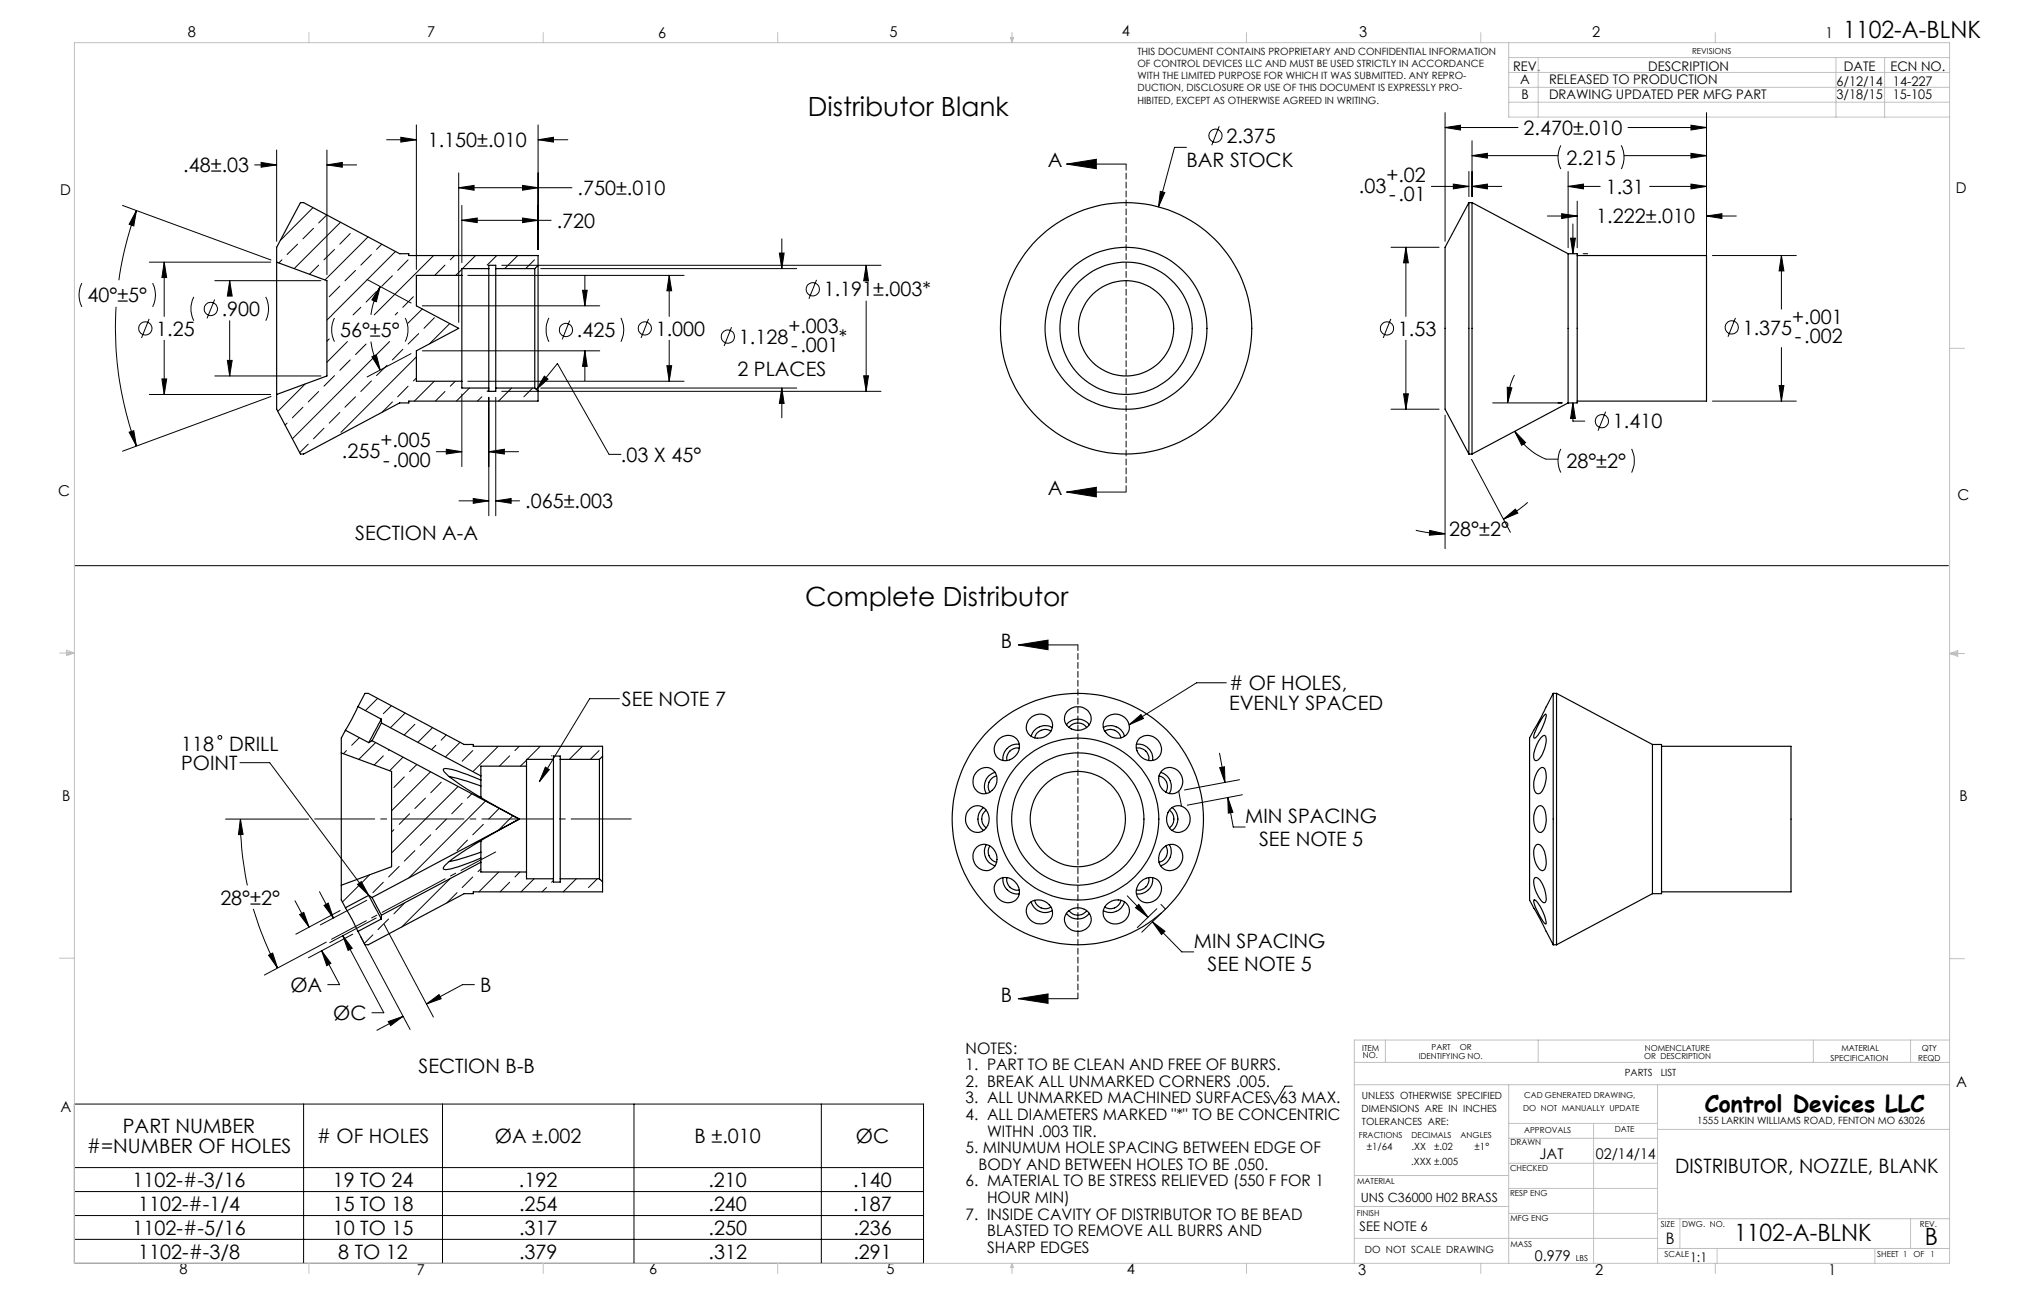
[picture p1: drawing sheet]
<svg xmlns="http://www.w3.org/2000/svg" width="432mm" height="279mm" viewBox="0 0 432 279" stroke-linecap="round" stroke-linejoin="round" font-family="sans-serif">
<g fill="none" stroke="#000" stroke-width=".21">
<path d="M54.3 35.2h4.7M55.7 34.6l3.3 .6-3.3 .5zM59 32v19.5M69.7 35.2l3.3-.6v1.1zM69.7 32v26.6M69.7 35.2h6.4M82.5 29.8h6.3M85.5 29.3l3.3 .5-3.3 .5zM88.8 26.6v30.9M97.9 36.9v31.9M111.5 39.5l3.3 .5-3.3 .6zM114.8 29.8l3.3-.5v1z"/>
<path d="M114.8 26.6v26.6M114.8 29.8h6.3M227.5 35h12.7M227.5 35l6.4-1v2zM253.1 31.4h-2.5l-3.4 12.7M260.1 26.9l-1.6 4.1M305.4 39.8h8M308.3 27.2l3.3-.5v1zM308.3 24v27.5M308.3 27.2h15.5M310.1 39.3l3.3 .5-3.3 .5zM313.4 36.6v5.3"/>
<path d="M314 39.8l3.3-.5v1zM314 33.2l3.3-.5v1zM314 30v11.9M314 39.8h6.4M314 33.2h18.4M333 31a5.6 5.6 0 0 0 0 5.1M334.5 39.8h6.9M334.5 36.6v16.2M334.5 39.8l3.3-.5v1zM345.9 31a5.6 5.6 0 0 1 0 5.1M346.5 33.2h17.6M347.3 27.2h16.8"/>
<path d="M351.9 39.8h12.2M360.8 26.7l3.3 .5-3.3 .5zM360.8 39.3l3.3 .5-3.3 .5zM360.8 32.7l3.3 .5-3.3 .5zM364.1 24v32M26.1 43.8l31.7 11.7M29.1 44.9l-.6 3.3-.9-.4zM29.1 44.9a72.3 72.3 0 0 0-3.7 14.9M31.9 55.9h25.8M35 55.9v11.6M35 55.9l.6 3.3h-1.1zM45.8 59.9h22.7"/>
<path d="M49 59.9v2.8M49 59.9l.5 3.2h-1zM60.1 55.4l-.6 .7M63.5 52.1l-2.3 2.2M66.8 44.3l-7 7M66.9 48.7l-2.3 2.2M68 56.6l-2 1.9M69.7 45.9l-1.7 1.7M71.4 53.2l-2.3 2.2M72.6 47.4l-9.8 9.9M74.7 49.8l-2.2 2.3M75.8 57.7l-2.2 2.2"/>
<path d="M78.3 59.6l9.4 5M78.5 50.5l-9.2 9.2M79.2 54.3l-2.2 2.3M81.5 52.1l-1.2 1.1M83.7 58.8l-2.2 2.2M84.4 53.6l-13.6 13.6M87.1 55.4l-2.3 2.3M92.5 54.5l-12.7 12.7M94.9 56.6l-2.2 2.1M97 54.5l-.9 .9M97.9 40l3.2-.5v1.1zM97.9 40h24.1"/>
<path d="M98.5 43.8v12.2M98.5 47h19.1M98.5 47l3.3-.5v1zM98.5 57.5l-1.3 1.2M99.8 58.7h46.1M101.5 54.5l-2.8 2.8M106 54.5l-2.1 2.1M107 56.6h81M110.5 54.5l-2.8 2.8M111.5 46.5l3.3 .5-3.3 .5zM114 55.4l-1.9 1.9M115.4 57.3h54.6"/>
<path d="M124.8 58.9v6.3M142.8 58.7v8.8M142.8 58.7l.5 3.3h-1zM166.3 54h1l-.5 3.3zM166.8 50.9v6.4M174.2 59.7l-1.6 4M184.8 56.6l.5 3.3h-1zM184.8 56.6v2.5M247.5 40.8l1 .3-1.3 3zM296.8 52.7h10.2M299.9 52.7l.6 3.4h-1.1zM299.9 52.7v14.8"/>
<path d="M330.1 46.1h6.4M333.2 45.6l3.3 .5-3.3 .5zM335.1 50.8h1l-.5 3.3zM335.6 47.8v6.3M336.5 42.9v9.9M337.7 54.1h1M364.1 46.1l3.2-.5v1zM364.1 46.1h6.3M365.3 54.5h17.9M380 54.5v11.4M380 54.5l.6 3.3h-1zM17.5 60.4a5.6 5.6 0 0 0 0 5"/>
<path d="M24.8 65.4a72.5 72.5 0 0 0 4.3 29.7M31.8 68l-1.6 4.1M32.6 60.4a5.6 5.6 0 0 1 0 5M35 72.6v11.5M41.3 63.3a5.7 5.7 0 0 0 0 5.1M45.8 63.9l-1.6 4M48.5 76.9h1l-.5 3.3zM49 68.4v11.8M56.7 63.3a5.7 5.7 0 0 1 0 5.1M70.2 72.3l-.5 .5M70.8 67.3l-1.1 1M71.4 67.8a5.5 5.5 0 0 0 0 5"/>
<path d="M72.5 61l-2.3 2.3M74.1 72.8l-4.4 4.5M74.7 76.8l-2.2 2.2M77 65.5l-1.7 1.7M78.1 73.4l-2.3 2.2M79.1 72.8a19.2 19.2 0 0 0 2 6.1M79.3 76.1l1-.4 .8 3.2zM80.3 62.2l-2.2 2.2M81.1 61.1l-.8 3.2-1-.3zM81.1 61.1l-.3 .6a19.3 19.3 0 0 0-1.7 5.5M82.6 77.9l-2.3 2.2M83.1 72.8l-20.7 20.8"/>
<path d="M84.8 66.6l-.5 .6M85.9 74.5l-2.2 2.3M86.4 67.8a5.5 5.5 0 0 1 0 5M87.7 75.4l-9.4 5M88.2 63.3l-2.3 2.2M88.8 76.1l-16.1 16.1M89.3 71.2l-2.2 2.2M90.1 65.2h37.9M90.1 74.8h37.9M90.1 65.9l-3.1 3M92.7 67.8l-2.2 2.2M96 69l-4.4 4.3"/>
<path d="M117.1 67.8a5.7 5.7 0 0 0 0 5.1M121.5 68.4l-1.6 4M124.3 61.9h1l-.5 3.3zM124.8 74.8l.5 3.3h-1zM124.8 74.8v6.4M132.5 67.8a5.7 5.7 0 0 1 0 5.1M138.4 68l-1.6 4.1M142.3 78h1l-.5 3.3zM142.8 72.6v8.7M156.1 69.8l-1.6 4M184.8 64.2v19.3M296.7 68l-1.6 4.1"/>
<path d="M299.9 72.6v14.7M323.1 80a13.2 13.2 0 0 0-1.5 5.9M370.2 67.8l-1.5 4M380 74.1v11.4M27.6 92.2l.9-.3 .6 3.2zM31.9 84.1h25.8M34.5 80.8h1.1l-.6 3.3zM45.8 80.2h22.7M57.8 84.6l-31.7 11.6M61.2 90.2l-.4 .5M64.6 86.9l-2.2 2.2M65.1 81.9l-5.8 5.8"/>
<path d="M65.8 94.7l-1.9 1.9M68 83.5l-2.2 2.2M69.1 91.3l-2.2 2.3M71.4 80.1l-2.3 2.3M72.5 88l-2.3 2.2M75.8 84.6l-2.2 2.3M79.2 81.2l-2.2 2.3M83.7 85.7l-2.2 2.2M87.1 82.4l-2.3 2.2M88.8 80.6l-.6 .6M92.6 81.3l-4.2 4.2M93.1 96.3h5.4"/>
<path d="M94.9 83.5l-2 2M95.2 95.8l3.3 .5-3.3 .5zM97.1 81.3l-1 1.1M98.5 84v15.5M99.8 81.3h46.1M100.2 82.8l-2.8 2.7M102.8 84.6l-1 .9M104.3 96.3l3.3-.5v1zM104.3 84.7v25.3M104.3 96.3h6.3M104.3 83.1l-.4 .4M105.8 84.7v25.3"/>
<path d="M107 83.5h81M109.1 82.8l-2.7 2.7M113.6 82.8l-1.8 1.8M114.4 83.1l4.5-5.6 11 19.4h2.6M115.4 82.8h54.6M116.1 80.2l.8 .7-2.5 2.2zM166.8 82.8l.5 3.2h-1zM166.8 82.8v6.3M184.3 80.2h1l-.5 3.3zM296.8 87.3h10.2M299.4 84h1.1l-.6 3.3zM308.3 88.5v28.5"/>
<path d="M313.9 98l8.3 15.5M318.5 85.9h14.8M321.6 82.6l.9 .1-.9 3.2zM323.1 92l2.4 2.4-.9 .6zM323.1 92a12.8 12.8 0 0 0 6.7 5.9h2.6M333 95.7a5.6 5.6 0 0 0 0 5.1M335.6 85.9l.5 3.4h-1zM335.6 85.9v3.9h2.5M342.5 87.8l-1.6 4.1M348.1 95.7a5.9 5.9 0 0 1 0 5.1M365.3 85.5h17.9M379.6 82.2h1l-.6 3.3z"/>
<path d="M97.9 106.8h6.4M101 106.3l3.3 .5-3.3 .6zM105.8 106.8h5M105.8 106.8l3.2-.5v1.1zM227.5 105h12.7M227.5 105l6.4-1.1v2.1zM302 113.1a25.5 25.5 0 0 0 6.3 .7M305 113.1l3.3 .7-3.4 .4zM320.7 110.7l2.6-2.1 .5 .8zM325.9 107.1a30 30 0 0 1-5.2 3.6M15.9 120.7h399.8M217.2 137.5l6.4-1v2.1z"/>
<path d="M217.2 137.5h12.7M73.7 155.8l-.1 .2M76.7 157.3l-1.7 1.7M80.1 158.4l-3.5 3.6M80.6 148.9l-2.6 2.7M83 159.9l-.1 .2M83.5 150.5l-1.7 1.7M86.4 152.1l-3.1 3.1M88.5 154.5l-2.2 2.2M92.3 155.2l-3.2 3.1M93 159l-.9 .9M95.2 156.7l-1.1 1.2"/>
<path d="M98.2 158.3l-3.2 3.1M106.3 159.2l-5.4 5.4M110.8 159.2l-.9 .9M115.3 159.2l-2.8 2.8M124.2 159.2l-2.7 2.8M132.2 149h-6.4l-10.7 17.7M240.9 154.6l2.5-2.2 .5 .8zM261.6 145.6h-6.3l-14.4 9M48.1 174.7h17.8M51.2 162.7h6.3l21.2 28.3M51.3 174.7l.6 3.3h-1zM51.3 174.7v1.2a66 66 0 0 0 1.5 12.9"/>
<path d="M73.9 160.1l-.6 .7M81.8 161.2l-2 2M84 177l-.5 .4M86 161.5l-2.9 2.9M86.3 165.7l-2.3 2.3M87.4 173.6l-2.2 2.2M88.9 163.1l-1.5 1.5M90.8 170.2l-2.3 2.2M91.9 164.6l-8.4 8.3M91.9 178l-2.3 2.3M94.1 166.8l-2.2 2.3M95.3 174.7l-2.3 2.3"/>
<path d="M97.7 167.7l-14.2 14.2M98.6 171.3l-2.2 2.3M99.7 179.2l-2.2 2.2M100.6 169.3l-.9 .9M100.9 160.1l-2.3 2.2M103.1 175.8l-2.2 2.2M103.6 170.9l-16.4 16.4M106.5 172.4l-2.3 2.3M108.7 161.2l-2.2 2.2M109.4 174l-3 3.1M112.3 162.1l-1.3 1.3M116.3 163.6l.9 .5-2.1 2.6z"/>
<path d="M117.8 161.1l-.1 .1M127.8 160.1l-1.9 1.9M251.5 168.7l.6 3.2M260.2 160.7l1.1 6.2M260.2 163.7l1-.2 .1 3.4zM261.9 170.1l1.1 3.1-1 .2zM261.9 170.1l1.2 6.3h2.5M264.4 166.3l-11.7 2.2M265 169.5l-11.7 2.2M54 193.9a71.3 71.3 0 0 0 5.2 12.5M62.9 192.1l3 5.6M63.9 195.1l.9-.5 1.1 3.1z"/>
<path d="M68.2 190.2l2.9 5.6M69.1 193.1l.9-.5 1.1 3.2zM72.6 194.2l-9.5 5M73.1 199.6l2 2.6-.8 .5zM73.1 199.6l8.8 16.4h-2.6M75.2 199.2l-9.4 5.1M76.3 188.6l.8-.6 1.6 3zM76.5 188.9l-3.5 3.5M76.9 199.8l10.6 19.8M78.2 192l-9.9 5.3M78.9 186.5l-1.6 1.7M79.6 199.4l-1.9 1.8"/>
<path d="M80.3 195.8l-10 5.2M81.8 188.2l-2.2 2.2M82 197.1l10.5 19.8M82.9 196l-2.3 2.3M85.2 184.8l-2.3 2.2M86.3 192.7l-2.3 2.2M88.5 181.4l-2.2 2.3M96 187.4l-10.3 10.3M97.5 190.4l-2.2 2.2M100.9 187l-2.3 2.3M102.6 185.3l-.6 .6M106.4 186l-4.2 4.2"/>
<path d="M108.7 188.2l-2 2M110.9 186l-1 1M113.9 187.4l-2.7 2.8M116.6 189.3l-1 .9M118.1 187.8l-.4 .4M122.9 187.4l-2.7 2.8M127.4 187.4l-1.8 1.9M240.5 191.1l4.4 4.5M242.3 193.6l.7-.7 1.9 2.7zM245.9 196.6l2.6 2-.7 .7zM245.9 196.6l6.2 6.4h2.6M246.8 193.8l-4.2 4"/>
<path d="M247.7 192.9l.9 1M247.8 194.8l-4.2 4M57.3 203.7l.9-.4 1 3.1zM68.6 202.8l2 2.7-.9 .5zM68.6 202.8l3.9 7.2h-2.6M69.6 200.9l-13.2 7.1M82.8 217.9l3.2-1.1-2.7 2zM86 216.8l-5.6 2.9M91 214.1l2.7-2 .4 .9zM101.2 210h-2.5l-7.7 4.1M217.2 213l6.4-1v2zM217.2 213h12.7"/>
<path d="M15.9 235.5h181.1v34h-181.1zM64.8 235.5v34M94.4 235.5v34M135.3 235.5v34M175.2 235.5v34M275.7 231.7h-1.6l-2.1 3.8-1.1-1.9M15.9 249h181.1M15.9 254.1h181.1M15.9 259.3h181.1M15.9 264.3h181.1"/>
<circle cx="259.3" cy="28.9" r="1.4"/>
<circle cx="31" cy="70" r="1.41"/>
<circle cx="45" cy="65.9" r="1.42"/>
<circle cx="120.8" cy="70.4" r="1.41"/>
<circle cx="137.6" cy="70" r="1.41"/>
<circle cx="155.3" cy="71.8" r="1.41"/>
<circle cx="173.4" cy="61.7" r="1.4"/>
<circle cx="295.9" cy="70" r="1.41"/>
<circle cx="369.5" cy="69.8" r="1.41"/>
<circle cx="341.7" cy="89.8" r="1.4"/>
<circle cx="46.9" cy="157.3" r=".39"/>
</g>
<path d="M230 137.5v75.5" fill="none" stroke="#000" stroke-width=".21" stroke-dasharray="1.3 .6" stroke-dashoffset=".1"/>
<path d="M240.2 104.9v-69.9" fill="none" stroke="#000" stroke-width=".21" stroke-dasharray="1.3 .6" stroke-dashoffset="-.1"/>
<path d="M67.1 174.7h67.6" fill="none" stroke="#000" stroke-width=".21" stroke-dasharray="15.2 1.3 1.3 1.3" stroke-dashoffset="2.4"/>
<path d="M70.7 200.3l35.1-18.6" fill="none" stroke="#000" stroke-width=".21" stroke-dasharray="15.2 1.3 1.3 1.3" stroke-dashoffset="6.8"/>
<g fill="none" stroke="#c0c0c0" stroke-width=".21">
<path d="M15.9 9.1h400v260.4h-400zM65.9 6.9v2.2M115.9 6.9v2.2M165.9 6.9v2.2M215.6 8h.6l-.3 1.1zM215.7 8l.2 1.1M215.9 6.9v2.2M216 8l-.1 1.1M265.9 6.9v2.2M315.9 6.9v2.2M321.9 9.1v15.9h94M321.9 15.5h94"/>
<path d="M321.9 18.6h94M321.9 12.3h94M328.2 12.3v12.7M365.9 6.9v2.2M391.7 12.3v12.7M402.1 12.3v12.7M321.9 21.8h94M415.9 74.3h3.2M12.7 139.3h3.2M14.2 139.1l1.7 .2M14.2 138.7l1.7 .6-1.7 .5zM15.9 139.3l-1.7 .3"/>
<path d="M415.9 139.4h3.2M415.9 139.4l1.8-.6v1.2zM415.9 139.4l1.8 .3M417.7 139.2l-1.8 .2M12.7 204.4h3.2M415.9 204.5h3.2M288.9 231.4h127M288.9 226.6h127M295.6 221.8v4.8M321.9 231.4v38.1M321.9 239.6h31.7M328.2 221.8v4.8"/>
<path d="M340 239.6v29.9M353.6 231.4v38.1M386.9 221.8v4.8M407.6 221.8v4.8M415.9 221.8h-127v47.7M288.9 257.3h33M288.9 250.7h33M321.9 258.8h31.7M321.9 253.5h31.7M321.9 248.1h31.7M321.9 242.8h31.7M353.6 259.9h62.3"/>
<path d="M353.6 240.9h62.3M358.4 259.9v6.4M407.6 259.9v6.4M65.9 269.5v2.1M115.9 269.5v2.1M165.9 269.5v2.1M215.9 269.5v2.1M215.9 269.5l.3 .8h-.6zM265.9 269.5v2.1M288.9 264.1h64.7M315.9 269.5v2.1M353.6 266.3h62.3"/>
<path d="M365.9 269.5v2.1M366.3 266.3v3.2M400 266.3v3.2"/>
</g>
<g fill="#000">
<path d="M217.2 137.5l6.4-1v2.1zM217.2 213l6.4-1v2zM227.5 105l6.4-1.1v2.1zM227.5 35l6.4-1v2z"/>
<path d="M240.9 154.6l2.5-2.2 .5 .8zM116.3 163.6l.9 .5-2.1 2.6zM76.3 188.6l.8-.6 1.6 3zM116.1 80.2l.8 .7-2.5 2.2z"/>
<path d="M260.2 163.7l1-.2 .1 3.4zM261.9 170.1l1.1 3.1-1 .2zM242.3 193.6l.7-.7 1.9 2.7zM245.9 196.6l2.6 2-.7 .7zM51.3 174.7l.6 3.3h-1zM57.3 203.7l.9-.4 1 3.1z"/>
<path d="M63.9 195.1l.9-.5 1.1 3.1zM68.6 202.8l2 2.7-.9 .5zM82.8 217.9l3.2-1.1-2.7 2zM91 214.1l2.7-2 .4 .9zM69.1 193.1l.9-.5 1.1 3.2zM73.1 199.6l2 2.6-.8 .5zM247.5 40.8l-.3 3.3 1.3-3zM360.8 26.7l3.3 .5-3.3 .5zM308.3 27.2l3.3-.5v1zM380 54.5l.6 3.3h-1zM379.6 82.2h1l-.6 3.3zM314 39.8l3.3-.5v1zM310.1 39.3l3.3 .5-3.3 .5zM321.6 82.6l.9 .1-.9 3.2zM323.1 92l2.4 2.4-.9 .6zM299.9 52.7l.6 3.4h-1.1zM299.4 84h1.1l-.6 3.3zM335.1 50.8h1l-.5 3.3zM335.6 85.9l.5 3.4h-1zM305 113.1l3.3 .7-3.4 .4zM320.7 110.7l2.6-2.1 .5 .8zM360.8 39.3l3.3 .5-3.3 .5zM334.5 39.8l3.3-.5v1zM333.2 45.6l3.3 .5-3.3 .5zM364.1 46.1l3.2-.5v1zM314 33.2l3.3-.5v1zM360.8 32.7l3.3 .5-3.3 .5zM104.3 96.3l3.3-.5v1zM95.2 95.8l3.3 .5-3.3 .5zM101 106.3l3.3 .5-3.3 .6zM105.8 106.8l3.2-.5v1.1zM142.8 58.7l.5 3.3h-1zM142.3 78h1l-.5 3.3zM166.3 54h1l-.5 3.3zM166.8 82.8l.5 3.2h-1zM184.8 56.6l.5 3.3h-1zM184.3 80.2h1l-.5 3.3zM35 55.9l.6 3.3h-1.1zM34.5 80.8h1.1l-.6 3.3zM69.7 35.2l3.3-.6v1.1zM55.7 34.6l3.3 .6-3.3 .5zM85.5 29.3l3.3 .5-3.3 .5zM114.8 29.8l3.3-.5v1zM29.1 44.9l-.6 3.3-.9-.4zM27.6 92.2l.9-.3 .6 3.2zM111.5 39.5l3.3 .5-3.3 .6zM97.9 40l3.2-.5v1.1zM111.5 46.5l3.3 .5-3.3 .5zM98.5 47l3.3-.5v1zM81.1 61.1l-.8 3.2-1-.3zM79.3 76.1l1-.4 .8 3.2zM124.3 61.9h1l-.5 3.3zM124.8 74.8l.5 3.3h-1zM48.5 76.9h1l-.5 3.3zM49 59.9l.5 3.2h-1z"/>
</g>
<g fill="none" stroke="#000" stroke-width=".25">
<path d="M59 55.9v28.2M59 55.9v-3.2l5.1-9.5h.7l20.5 10.9h1.9v.4h27.6v2.1M59 55.9l10.7 4v20.3l-10.7 3.9M98.5 58.7v22.6M98.5 58.7h-9.7v6.5l9.1 4.8-9.1 4.8v6.5h9.7M104.3 57.3v25.5M104.3 57.3v-.7h1.5v.7M104.3 57.3h-5.8v1.4M105.8 57.3v25.5M105.8 57.3h8.3M114.1 57.3v25.5M114.8 56.6v26.8"/>
<path d="M114.8 56.6l-.7 .7M313.4 43.2v53.6M313.4 43.2l-5.1 9.5v34.6l5.1 9.5M313.4 43.2h.6M314 43.2v53.6M314 43.2l20.5 10.9M334.5 54.1v31.8M334.5 54.1h2v31.8h-2M336.5 54.5h27.6v31h-27.6M98.5 81.3v1.5h5.8M104.3 82.8v.7h1.5v-.7M105.8 82.8h8.3"/>
<path d="M114.1 82.8l.7 .6M114.8 83.4v2.1h-27.6v.4h-1.9l-20.5 10.9h-.7l-5.1-9.5v-3.2M313.4 96.8h.6M334.5 85.9l-20.5 10.9M73.7 155.8l-.9 1.6v3.2M73.7 155.8l5 2.6M76.4 150.7l-2.7 5.1M76.4 150.7l1.5-2.8h.7l20.4 10.9h2v.4h27.6v2.1M76.4 150.7l5 2.7M79.4 158l-.7 .4M79.4 158l31.4 16.7M81.4 153.4l-2.7 5"/>
<path d="M81.4 153.4v.8M81.4 154.2l-2 3.8M81.4 154.2l21.2 11.3M213.1 157.6a2.51 2.51 0 0 1 3.5-.3 2.51 2.51 0 0 1 .4 3.5 2.62 2.62 0 0 1-2.5 1.4 2.62 2.62 0 0 1-2.3-1.6l-.1-.9 .2-.9zM217.5 158.8a3.1 3.1 0 0 0-3.5 3.4M217.5 159.6a2.29 2.29 0 0 0-2.7 2.6M219.7 153.2a2.75 2.75 0 0 1 2.9-.8 2.75 2.75 0 0 1 2 2.3 2.96 2.96 0 0 1-2.2 2.6 2.96 2.96 0 0 1-3.2-1.2 2.57 2.57 0 0 1 .5-2.9zM224.2 155.9a2.3 2.3 0 0 0-3.5 1.5M224.5 155.2a3.1 3.1 0 0 0-4.5 1.9M227.5 154.6a3.1 3.1 0 0 1 4.9 0M227.9 151.5a2.85 2.85 0 0 1 3.2-.6 2.85 2.85 0 0 1 1.7 2.8 2.95 2.95 0 0 1-3 2 2.95 2.95 0 0 1-2.7-2.3 2.33 2.33 0 0 1 .8-1.9zM228.1 155.2a2.31 2.31 0 0 1 3.7 0"/>
<path d="M235.4 155.2a3.1 3.1 0 0 1 4.5 1.9M235.7 155.9a2.28 2.28 0 0 1 3.4 1.5M235.9 153.2a2.86 2.86 0 0 1 3.7-.4 2.86 2.86 0 0 1 1 3.6 2.92 2.92 0 0 1-3.5 .8 2.92 2.92 0 0 1-1.7-3.2zM242.4 158.8a3.1 3.1 0 0 1 3.5 3.4M242.4 159.6a2.29 2.29 0 0 1 2.7 2.6M243 157.6a2.85 2.85 0 0 1 4 .2 2.85 2.85 0 0 1-.2 4.1 2.94 2.94 0 0 1-3.6-.7 2.94 2.94 0 0 1-.2-3.6zM329 157.1l.5-.3a2.21 2.21 0 0 1 .2 2.3 4.1 4.1 0 0 1-2 3.1h-.1a2.28 2.28 0 0 1-.1-2.5l.8-1.7zM329.6 152.4l.2-.1a8.3 8.3 0 0 1-2.4 5.1h-.2a8.1 8.1 0 0 1 1.6-3.8zM331.4 147.9v53.6M331.4 147.9l-5.1 9.5v34.5l5.1 9.6M331.4 147.9h.7M332.1 147.9v53.6"/>
<path d="M332.1 147.9l20.4 10.9M352.5 158.8v31.8M352.5 158.8h2v31.8h-2M354.5 159.2h27.6v31h-27.6M72.8 160.6v28.2M72.8 160.6l10.7 3.9v20.4l-10.7 3.9M95.8 165.6l3.9 1 2.9 1M102.2 169.9l.4 .1M102.6 179.3v.1M102.6 179.4v2.4M102.6 170v.1M102.6 167.6v2.4"/>
<path d="M102.6 166.4l-5.8-2.2-1.7-.3-.5 .2a4.8 4.8 0 0 0 2.2 2.2 128.9 128.9 0 0 0 14 8.4M102.6 166.4v1.2M102.6 165.5v.9M102.6 179.4l-.4 .1M110.8 174.7a93 93 0 0 0-15.5 9.5l-.7 .8v.3a3.7 3.7 0 0 0 2.7-.3l5.3-2M110.8 174.7l-31.4 16.7M112.3 163.4v22.6M112.3 163.4h-9.7v2.1M118.1 162v25.4M118.1 162h-5.8v1.4M118.1 162v-.7h1.4v.7M119.5 162v25.4"/>
<path d="M119.5 162h8.4M127.9 162v25.4M128.6 161.3v26.8M128.6 161.3l-.7 .7M207 172.4a2.53 2.53 0 0 1 2.9-.1 2.53 2.53 0 0 1 1.1 2.7 2.51 2.51 0 0 1-2.5 2.6 2.51 2.51 0 0 1-2.5-2.6v-.5a2.7 2.7 0 0 1 1-2.1zM208.4 164.6a2.48 2.48 0 0 1 3.3-.5 2.48 2.48 0 0 1 .8 3.2 2.54 2.54 0 0 1-2.1 1.9 2.54 2.54 0 0 1-2.5-1.1 3.1 3.1 0 0 1 .5-3.5zM209.8 172.3a3 3 0 0 0 .1 4.8M210.4 172.8a2.29 2.29 0 0 0 0 3.8M212.3 164.7a3.1 3.1 0 0 0-1.9 4.6M212.6 165.5a2.28 2.28 0 0 0-1.4 3.4M247.3 165.5a2.28 2.28 0 0 1 1.4 3.4M247.6 164.7a3 3 0 0 1 1.8 4.6"/>
<path d="M247.8 164.4a2.74 2.74 0 0 1 3.2-.3 2.74 2.74 0 0 1 1.3 3 2.47 2.47 0 0 1-2.2 2.2 2.47 2.47 0 0 1-2.6-1.7l-.2-.5a2.63 2.63 0 0 1 .5-2.7zM249.5 172.8a2.31 2.31 0 0 1 0 3.8M249.7 172.5a2.54 2.54 0 0 1 2.9-.3 2.54 2.54 0 0 1 1.3 2.7 2.51 2.51 0 0 1-2.5 2.7 2.51 2.51 0 0 1-2.5-2.8v-.5a3.1 3.1 0 0 1 .8-1.8zM250 172.2a3.1 3.1 0 0 1 0 4.9M327.9 172.3a.89 .89 0 0 1 1-.4 .89 .89 0 0 1 .6 .8 4.9 4.9 0 0 1-.5 4.7 .84 .84 0 0 1-1.3-.5 4.8 4.8 0 0 1 .2-4.6zM328.3 164.1a.75 .75 0 0 1 .9-.4 .75 .75 0 0 1 .5 .8 5.6 5.6 0 0 1-1.1 4.7l-.7 .1a2.46 2.46 0 0 1-.7-2.6l.5-1.5zM72.8 188.8v3.1l.9 1.7M73.7 193.6l2.7 5M78.7 191l2.7 5M78.7 191l-5 2.6M78.7 191l.7 .4M79.4 191.4l2 3.8"/>
<path d="M81.4 196l-5 2.6M81.4 195.2v.8M102.6 183v.9M102.6 181.8l-4.8 1.5-2 .5M102.6 181.8v1.2M102.6 183.9v2.1h9.7M102.6 183.9l-21.2 11.3M112.3 186v1.4h5.8M118.1 187.4v.7h1.4v-.7M119.5 187.4h8.4M127.9 187.4l.7 .7M128.6 188.1v2.1h-27.6v.4h-2l-20.4 10.9h-.7l-1.5-2.9"/>
<path d="M208.4 180.7a2.6 2.6 0 0 1 4.2 1.6 2.51 2.51 0 0 1-1.4 3.2 2.51 2.51 0 0 1-3.3-1.3 2.85 2.85 0 0 1 .5-3.5zM210.4 180.1a3.1 3.1 0 0 0 1.9 4.5M211.2 180.4a2.3 2.3 0 0 0 1.4 3.5M212.8 187.8a2.9 2.9 0 0 1 3.7 .2 2.9 2.9 0 0 1 .4 3.7 2.87 2.87 0 0 1-3.9 0 2.87 2.87 0 0 1-.2-3.9zM214 187.2a3.1 3.1 0 0 0 3.5 3.4M214.8 187.2a2.29 2.29 0 0 0 2.7 2.6M219.6 192.7a2.95 2.95 0 0 1 3.4-.4 2.95 2.95 0 0 1 1.4 3.1 2.84 2.84 0 0 1-3.8 1.4 2.84 2.84 0 0 1-1.3-3.8zM220 192.3a3.1 3.1 0 0 0 4.5 1.9M220.7 192a2.3 2.3 0 0 0 3.5 1.5M227.5 194.8a3.1 3.1 0 0 0 4.9 0M227.7 194.5a2.97 2.97 0 0 1 5.1 1.5 2.84 2.84 0 0 1-3 2.7 2.84 2.84 0 0 1-2.7-3zM228.1 194.2a2.3 2.3 0 0 0 3.7 0"/>
<path d="M235.9 193.1a2.77 2.77 0 0 1 2.9-1.2 2.77 2.77 0 0 1 2.1 2.2 2.92 2.92 0 0 1-2.1 2.8 2.92 2.92 0 0 1-3.3-1.4l-.2-.8a2.4 2.4 0 0 1 .6-1.6zM239.1 192a2.28 2.28 0 0 1-3.4 1.5M239.9 192.3a3.1 3.1 0 0 1-4.5 1.9M243.2 188.2a2.49 2.49 0 0 1 3.1-.9 2.49 2.49 0 0 1 1.4 2.8 2.81 2.81 0 0 1-2 2.3 2.81 2.81 0 0 1-2.9-.9 2.71 2.71 0 0 1 .4-3.3zM245.1 187.2a2.29 2.29 0 0 1-2.7 2.6M245.9 187.2a3.1 3.1 0 0 1-3.5 3.4M248.2 180.8a2.45 2.45 0 0 1 3-.4 2.45 2.45 0 0 1 1.1 2.7 2.63 2.63 0 0 1-2 2.5 2.63 2.63 0 0 1-2.9-1.3 3.3 3.3 0 0 1 .8-3.5zM248.7 180.4a2.3 2.3 0 0 1-1.4 3.5M249.4 180.1a3 3 0 0 1-1.8 4.5M327.2 191.9h.2a8 8 0 0 1 2.4 4.8v.4a9.7 9.7 0 0 1-2.4-4zM327.4 187.3a.76 .76 0 0 1 1.1 .4 6.8 6.8 0 0 1 1.3 4.6l-.2 .2a2.4 2.4 0 0 1-1.7-1.8 4.5 4.5 0 0 1-.5-3.4zM327.7 180.3l.4-.2a2.23 2.23 0 0 1 1.5 2.1 4 4 0 0 1-.2 3.4l-.2 .1a1.99 1.99 0 0 1-1.6-1.8 4.1 4.1 0 0 1 .1-3.6z"/>
<path d="M352.5 190.6l-20.4 10.9M331.4 201.5h.7"/>
<circle cx="240.2" cy="70" r="17.3"/>
<circle cx="240.2" cy="70" r="26.8"/>
<circle cx="240.2" cy="70" r="14.1"/>
<circle cx="240.2" cy="70" r="10.2"/>
<circle cx="229.9" cy="174.7" r="14.1"/>
<circle cx="229.9" cy="174.7" r="10.2"/>
<circle cx="229.9" cy="174.7" r="26.8"/>
<circle cx="229.9" cy="174.7" r="17.3"/>
</g>
<g font-size="5.6">
<text x="172.3" y="24.7">Distributor Blank</text>
<text x="171.8" y="129.3">Complete Distributor</text>
</g>
<g font-size="5.1">
<text x="393.2" y="8">1102-A-BLNK</text>
<text x="369.9" y="264.7">1102-A-BLNK</text>
<text x="410.6" y="265.5">B</text>
</g>
<text font-size="4.9" x="363.7" y="237.1">Control Devices LLC</text>
<g font-size="4.2">
<text x="325" y="28.8">2.470±.010</text>
<text x="91.3" y="31.4">1.150±.010</text>
<text x="223.5" y="35.7">A</text>
<text x="253.1" y="35.6">BAR STOCK</text>
<text x="261.7" y="30.5">2.375</text>
<text x="334.2" y="35.1">2.215</text>
<text x="39.1" y="36.7">.48±.03</text>
<text x="123.2" y="41.6">.750±.010</text>
<text x="289.9" y="41.1">.03</text>
<text x="295.8" y="38.8">+.02</text>
<text x="342.6" y="41.3">1.31</text>
<text x="296.4" y="42.9">-.01</text>
<text x="340.6" y="47.7">1.222±.010</text>
<text x="118.8" y="48.6">.720</text>
<text x="18.7" y="64.5">40°±5°</text>
<text x="175.7" y="63.2">1.191±.003*</text>
<text x="33.4" y="71.6">1.25</text>
<text x="47.3" y="67.4">.900</text>
<text x="72.5" y="71.9">56°±5°</text>
<text x="123.1" y="71.9">.425</text>
<text x="139.9" y="71.6">1.000</text>
<text x="168.2" y="71.1">+.003</text>
<text x="298.2" y="71.6">1.53</text>
<text x="371.8" y="71.4">1.375</text>
<text x="382.4" y="69.1">+.001</text>
<text x="157.6" y="73.3">1.128</text>
<text x="168.8" y="75.2">-.001</text>
<text x="179" y="73.3">*</text>
<text x="382.9" y="73.2">-.002</text>
<text x="157.3" y="80.2">2 PLACES</text>
<text x="81.2" y="95.4">+.005</text>
<text x="344.1" y="91.4">1.410</text>
<text x="72.9" y="97.7">.255</text>
<text x="81.7" y="99.5">-.000</text>
<text x="132.5" y="98.5">.03 X 45°</text>
<text x="334.2" y="99.8">28°±2°</text>
<text x="223.5" y="105.7">A</text>
<text x="112" y="108.4">.065±.003</text>
<text x="75.8" y="115.1">SECTION A-A</text>
<text x="309.2" y="114.4">28°±2°</text>
<text x="213.5" y="138.3">B</text>
<text x="262.2" y="147.3"># OF HOLES,</text>
<text x="132.7" y="150.7">SEE NOTE 7</text>
<text x="262.2" y="151.4">EVENLY SPACED</text>
<text x="38.6" y="160.1">118</text>
<text x="48.9" y="160.1">DRILL</text>
<text x="38.6" y="164.2">POINT</text>
<text x="265.7" y="175.5">MIN SPACING</text>
<text x="268.6" y="180.5">SEE NOTE 5</text>
<text x="47" y="192.9">28°±2°</text>
<text x="254.7" y="202.1">MIN SPACING</text>
<text x="257.6" y="207.1">SEE NOTE 5</text>
<text x="61.9" y="211.6">ØA</text>
<text x="102.4" y="211.6">B</text>
<text x="213.5" y="213.7">B</text>
<text x="71.1" y="217.6">ØC</text>
<text x="89.3" y="228.8">SECTION B-B</text>
<text x="18.5" y="245.8">#=NUMBER OF HOLES</text>
<text x="26.2" y="241.7">PART NUMBER</text>
<text x="67.6" y="243.8"># OF HOLES</text>
<text x="105.6" y="243.8">ØA ±.002</text>
<text x="148.2" y="243.8">B ±.010</text>
<text x="182.6" y="243.8">ØC</text>
<text x="357.4" y="250.2">DISTRIBUTOR, NOZZLE, BLANK</text>
<text x="28.3" y="253.1">1102-#-3/16</text>
<text x="71" y="253.1">19 TO 24</text>
<text x="110.7" y="253.1">.192</text>
<text x="151.1" y="253.1">.210</text>
<text x="182" y="253.1">.140</text>
<text x="28.3" y="263.3">1102-#-5/16</text>
<text x="29.5" y="258.2">1102-#-1/4</text>
<text x="71" y="258.2">15 TO 18</text>
<text x="71" y="263.3">10 TO 15</text>
<text x="110.7" y="258.2">.254</text>
<text x="110.7" y="263.3">.317</text>
<text x="151.2" y="258.2">.240</text>
<text x="151.2" y="263.3">.250</text>
<text x="182" y="258.2">.187</text>
<text x="182.1" y="263.3">.236</text>
<text x="29.5" y="268.4">1102-#-3/8</text>
<text x="72.2" y="268.4">8 TO 12</text>
<text x="110.7" y="268.4">.379</text>
<text x="151.2" y="268.4">.312</text>
<text x="182.1" y="268.4">.291</text>
</g>
<g font-size="3.4">
<text x="206" y="224.7">NOTES:</text>
<text x="206" y="228.3">1. PART TO BE CLEAN AND FREE OF BURRS.</text>
<text x="206" y="231.8">2. BREAK ALL UNMARKED CORNERS .005.</text>
<text x="206" y="235.3">3. ALL UNMARKED MACHINED SURFACES 63 MAX.</text>
<text x="206" y="238.9">4. ALL DIAMETERS MARKED &quot;*&quot; TO BE CONCENTRIC</text>
<text x="206" y="246">5. MINUMUM HOLE SPACING BETWEEN EDGE OF</text>
<text x="210.6" y="242.4">WITHN .003 TIR.</text>
<text x="208.7" y="249.5">BODY AND BETWEEN HOLES TO BE .050.</text>
<text x="206" y="253">6. MATERIAL TO BE STRESS RELIEVED (550 F FOR 1</text>
<text x="210.6" y="256.6">HOUR MIN)</text>
<text x="206" y="260.1">7. INSIDE CAVITY OF DISTRIBUTOR TO BE BEAD</text>
<text x="210.6" y="263.7">BLASTED TO REMOVE ALL BURRS AND</text>
<text x="210.6" y="267.2">SHARP EDGES</text>
<text x="355.4" y="265.2">B</text>
</g>
<g font-size="3.2">
<text x="40" y="7.9">8</text>
<text x="91.1" y="7.9">7</text>
<text x="140.4" y="8.1">6</text>
<text x="189.8" y="7.9">5</text>
<text x="239.3" y="7.6">4</text>
<text x="289.9" y="7.9">3</text>
<text x="339.7" y="7.9">2</text>
<text x="389.5" y="8.1">1</text>
<text x="12.8" y="41.6">D</text>
<text x="417.3" y="41.1">D</text>
<text x="12.4" y="105.7">C</text>
<text x="417.6" y="106.5">C</text>
<text x="13.3" y="170.9">B</text>
<text x="418.1" y="170.8">B</text>
<text x="417.3" y="231.9">A</text>
<text x="12.9" y="237.2">A</text>
<text x="38.3" y="271.8">8</text>
<text x="88.9" y="272">7</text>
<text x="138.5" y="271.8">6</text>
<text x="189.1" y="271.8">5</text>
<text x="240.4" y="271.8">4</text>
<text x="289.7" y="272">3</text>
<text x="340.3" y="272">2</text>
<text x="390.1" y="272">1</text>
</g>
<g font-size="3.1">
<text x="328.5" y="247.1">JAT</text>
<text x="340.5" y="247.1">02/14/14</text>
<text x="327.5" y="269">0.979</text>
</g>
<g font-size="2.8">
<text x="322.8" y="15.1">REV.</text>
<text x="324.3" y="18">A</text>
<text x="330.5" y="18">RELEASED TO PRODUCTION</text>
<text x="351.6" y="15.2">DESCRIPTION</text>
<text x="393.3" y="15.2">DATE</text>
<text x="403.3" y="15.2">ECN NO.</text>
<text x="324.6" y="21.1">B</text>
<text x="330.5" y="21.1">DRAWING UPDATED PER MFG PART</text>
<text x="391.8" y="21.1">3/18/15</text>
<text x="391.8" y="18.4">6/12/14</text>
<text x="403.8" y="21.1">15-105</text>
<text x="403.8" y="18.4">14-227</text>
<text x="290.1" y="262.6">SEE NOTE 6</text>
<text x="360.6" y="269.1">1:1</text>
</g>
<text font-size="2.7" x="290.3" y="256.3">UNS C36000 H02 BRASS</text>
<g font-size="2.1">
<text x="242.7" y="11.7">THIS DOCUMENT CONTAINS PROPRIETARY AND CONFIDENTIAL INFORMATION</text>
<text x="242.7" y="14.3">OF CONTROL DEVICES LLC AND MUST BE USED STRICTLY IN ACCORDANCE</text>
<text x="242.7" y="16.9">WITH THE LIMITED PURPOSE FOR WHICH IT WAS SUBMITTED. ANY REPRO-</text>
<text x="242.7" y="19.5">DUCTION, DISCLOSURE OR USE OF THIS DOCUMENT IS EXPRESSLY PRO-</text>
<text x="242.7" y="22.1">HIBITED, EXCEPT AS OTHERWISE AGREED IN WRITING.</text>
<text x="346.6" y="229.4">PARTS</text>
<text x="354.3" y="229.4">LIST</text>
<text x="290.5" y="237.1">DIMENSIONS ARE IN INCHES</text>
<text x="290.6" y="234.5">UNLESS OTHERWISE SPECIFIED</text>
<text x="290.6" y="239.9">TOLERANCES ARE:</text>
<text x="362.1" y="239.8">1555 LARKIN WILLIAMS ROAD, FENTON MO 63026</text>
<text x="291.6" y="245.3">±1/64</text>
<text x="301.1" y="245.3">.XX</text>
<text x="306" y="245.3">±.02</text>
<text x="314.6" y="245.3">±1°</text>
<text x="301" y="248.4">.XXX ±.005</text>
<text x="291.2" y="267.1">DO NOT SCALE DRAWING</text>
</g>
<g font-size="1.8">
<text x="361" y="11.5">REVISIONS</text>
<text x="290.6" y="224.1">ITEM</text>
<text x="290.8" y="225.7">NO.</text>
<text x="302.7" y="225.9">IDENTIFYING NO.</text>
<text x="305.4" y="223.9">PART</text>
<text x="311.4" y="223.9">OR</text>
<text x="350.8" y="226">OR DESCRIPTION</text>
<text x="350.9" y="224.1">NOMENCLATURE</text>
<text x="390.5" y="226.3">SPECIFICATION</text>
<text x="392.9" y="224.2">MATERIAL</text>
<text x="409.2" y="226.2">REQD</text>
<text x="410" y="224.1">QTY</text>
<text x="325" y="236.9">DO NOT MANUALLY UPDATE</text>
<text x="325.2" y="234.1">CAD GENERATED DRAWING,</text>
<text x="289.9" y="242.7">FRACTIONS</text>
<text x="301.2" y="242.7">DECIMALS</text>
<text x="311.6" y="242.7">ANGLES</text>
<text x="322.2" y="244.3">DRAWN</text>
<text x="325.2" y="241.6">APPROVALS</text>
<text x="344.5" y="241.4">DATE</text>
<text x="322.1" y="249.8">CHECKED</text>
<text x="289.5" y="252.6">MATERIAL</text>
<text x="322.1" y="255.1">RESP ENG</text>
<text x="289.5" y="259.3">FINISH</text>
<text x="322.2" y="260.5">MFG ENG</text>
<text x="354.3" y="261.8">SIZE</text>
<text x="358.9" y="261.7">DWG. NO.</text>
<text x="409.6" y="261.8">REV.</text>
<text x="322.2" y="266">MASS</text>
<text x="336.2" y="269">LBS</text>
<text x="355.1" y="268.2">SCALE</text>
<text x="400.5" y="268.1">SHEET 1</text>
<text x="408.2" y="268.1">OF</text>
<text x="411.8" y="268.1">1</text>
</g>
</svg>
